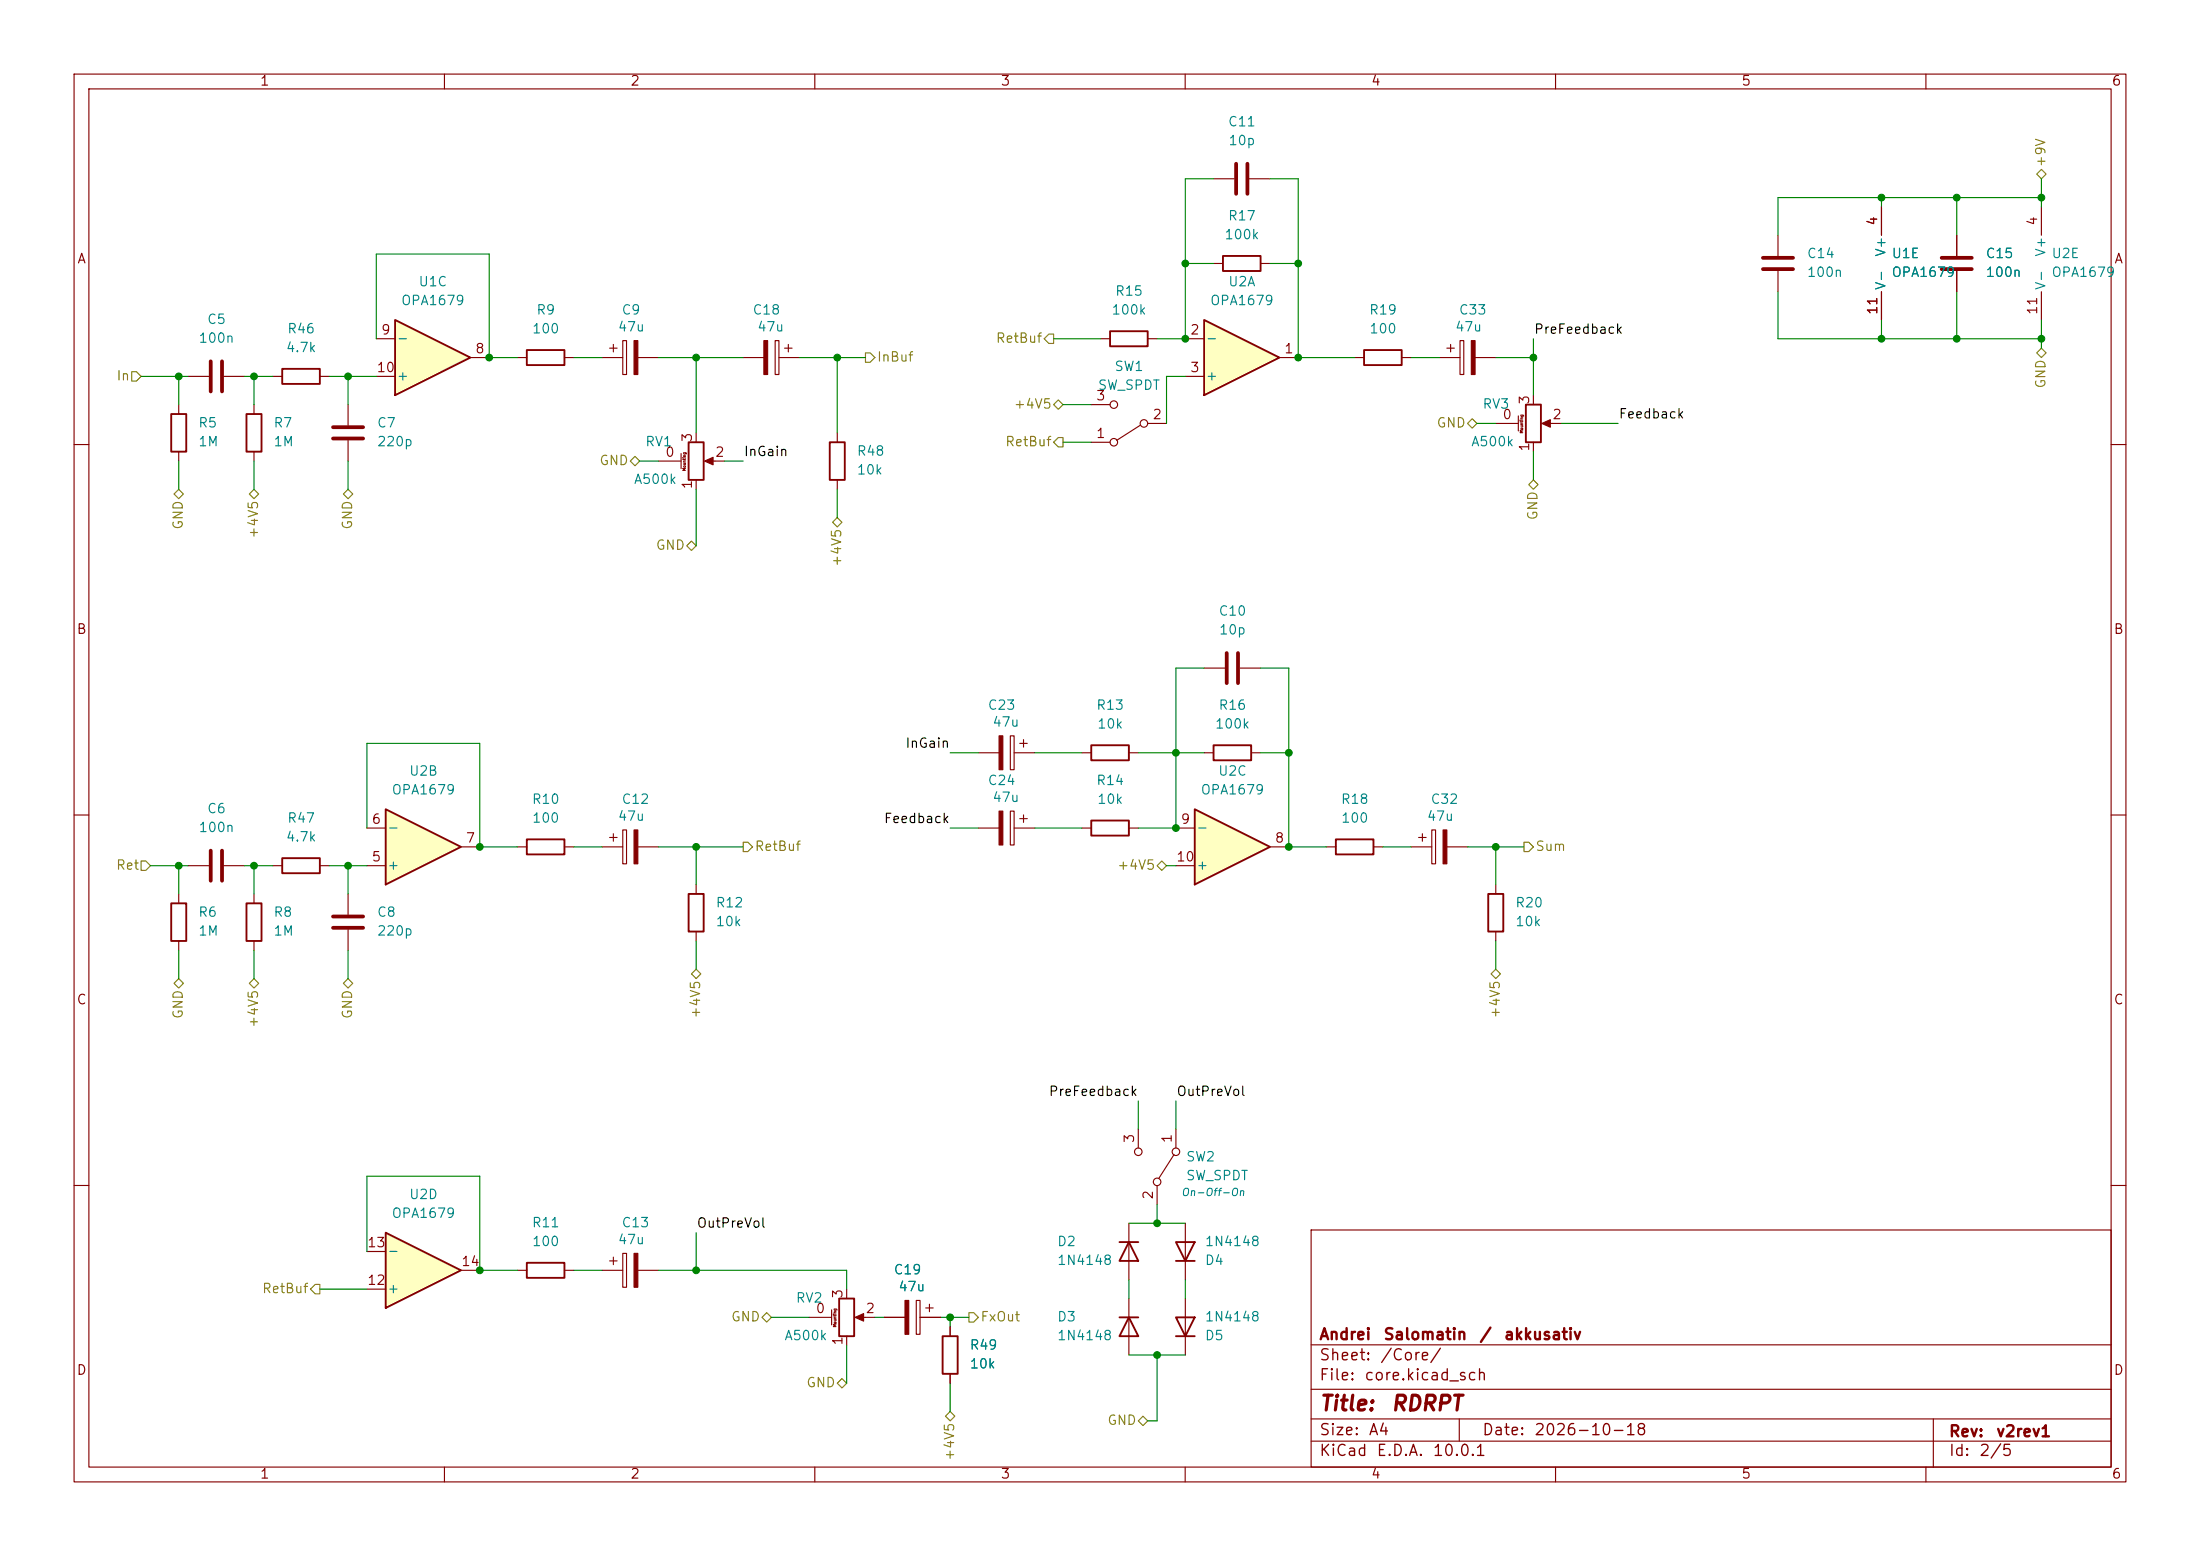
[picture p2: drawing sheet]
<svg xmlns="http://www.w3.org/2000/svg" width="297mm" height="210mm" viewBox="0 0 297 210" stroke-linecap="round" stroke-linejoin="round" font-family="sans-serif">
<path d="M0 0h297v210h-297z" fill="#fff" stroke="#fff" stroke-width=".14"/>
<g fill="none" stroke="#840000" stroke-width=".15">
<path d="M10 10h277v190h-277zM12 12h273v186h-273zM60 10v2M110 10v2M160 10v2M210 10v2M260 10v2M264.2 31.8v2.7M264.2 36.6v2.8M275.6 27.9v3.9M275.6 39.4v3.8M194.3 48.3h2.8"/>
<path d="M195.3 47h1M195.8 46.5v1M197.1 46h.5v4.5h-.5zM199.1 48.3h2.8M10 60h2M285 60h2M10 110h2M285 110h2M10 160h2M128.3 179.1v1.2M177 166h108v32h-108zM285 160h2"/>
<path d="M60 198v2M110 198v2M128.3 185.4v1.3M160 198v2M177 194.5h108M177 191.5h108M177 187.5h108M177 181.5h108M197 191.5v3M210 198v2M260 198v2M261 191.5v6.5"/>
</g>
<path d="M127.3 180.3h2v5.1h-2z" fill="none" stroke="#840000" stroke-width=".25"/>
<path d="M262.1 36.3h4.1M262.1 34.8h4.1" fill="none" stroke="#840000" stroke-width=".51"/>
<path d="M198.6 46h.5v4.5h-.5z" fill="#840000" stroke="#840000" stroke-width=".15"/>
<path d="M161.3 109.2l10.1 5.1-10.1 5.1z" fill="#ffffc2"/>
<path d="M161.3 109.2l10.1 5.1-10.1 5.1zM163.8 100.6h5.1v2h-5.1zM151.1 167.6h2.6M151.1 177.8h2.6M152.4 167.6l1.3 2.6h-2.6zM152.4 177.8l1.3 2.5h-2.6zM158.7 167.6h2.6l-1.3 2.6zM158.7 170.2h2.6" fill="none" stroke="#840000" stroke-width=".25"/>
<g fill="none" stroke="#840000" stroke-width=".15">
<path d="M254 27.9v3.9M254 39.4v3.8M162.6 90.2h2.8M167.4 90.2h2.8M25.4 116.8h2.8M30.2 116.8h2.8M158.7 111.8h2.6M158.7 116.8h2.6M162.6 101.6h1.2M168.9 101.6h1.3M171.4 114.3h2.6M153.7 152.4v2.5"/>
<path d="M158.5 155.8l-2 3.2M158.7 152.4v2.5M152.4 165.1v7.6M152.4 175.3v7.6M156.2 160v2.6M160 165.1v7.6"/>
<circle cx="153.7" cy="155.4" r=".51"/>
<circle cx="156.2" cy="159.5" r=".51"/>
<circle cx="158.8" cy="155.4" r=".51"/>
</g>
<path d="M165.6 88.1v4.1M167.1 88.1v4.1M28.4 114.8v4.1M30 114.8v4.1" fill="none" stroke="#840000" stroke-width=".51"/>
<path d="M53.3 43.2l10.2 5.1-10.2 5z" fill="#ffffc2"/>
<g fill="none" stroke="#840000" stroke-width=".25">
<path d="M23.1 55.9h2v5.1h-2zM33.3 55.9h2v5.1h-2zM38.1 49.8h5.1v2h-5.1zM53.3 43.2l10.2 5.1-10.2 5zM149.9 44.7h5v2h-5zM184.1 47.2h5.1v2.1h-5.1zM147.3 100.6h5.1v2h-5.1zM147.3 110.7h5.1v2.1h-5.1zM180.3 113.3h5.1v2h-5.1zM33.3 121.9h2v5.1h-2zM200.9 120.7h2v5h-2zM71.1 170.4h5.1v2.1h-5.1z"/>
<path d="M113.3 175.3h2v5h-2zM158.7 177.8h2.6l-1.3 2.5zM158.7 180.3h2.6"/>
</g>
<g fill="none" stroke="#840000" stroke-width=".15">
<path d="M240 31.8v2.7M240 36.6v2.8M24.1 54.6v1.3M25.4 50.8h2.8M30.2 50.8h2.8M34.3 54.6v1.3M36.8 50.8h1.3M43.2 50.8h1.2M47 54.6v2.8M47 59.4v2.8M50.8 45.7h2.5M50.8 50.8h2.5"/>
<path d="M63.5 48.3h2.5M100.3 48.3h2.8M104.6 46h.6v4.5h-.6zM105.2 48.3h2.7M105.9 47h1M106.4 46.5v1M148.6 45.7h1.3M154.9 45.7h1.3M182.9 48.3h1.2M189.2 48.3h1.3M24.1 61v1.2M34.3 61v1.2"/>
<path d="M136.4 99.3h.5v4.6h-.5zM138.2 99.8v1M132.1 101.6h2.8M132.1 111.8h2.8M136.4 109.5h.5v4.5h-.5zM136.9 101.6h2.8M136.9 111.8h2.8M137.7 100.3h1M137.7 110.5h1M138.2 110v1M146 101.6h1.3M146 111.8h1.3"/>
<path d="M152.4 101.6h1.3M152.4 111.8h1.3M179.1 114.3h1.2M185.4 114.3h1.3M190.5 114.3h2.8M191.5 113h1M192 112.5v1M193.3 112h.5v4.6h-.5zM195.3 114.3h2.8M201.9 119.4v1.3M34.3 120.7v1.2M34.3 127v1.3"/>
<path d="M47 120.7v2.7M47 125.5v2.8M201.9 125.7v1.3M69.8 171.5h1.3M76.2 171.5h1.3M109.2 177.8h3.1M112.3 176.8v2M114.3 174v1.3M115.8 177.8h2.3M119.4 177.8h2.8M123.7 175.5h.5v4.6h-.5zM124.2 177.8h2.8"/>
<path d="M125 176.5h1M125.5 176v1M160 175.3v7.6M114.3 180.3v1.3"/>
</g>
<path d="M238 36.3h4.1M238 34.8h4.1M28.4 48.8v4M30 48.8v4M45 57.7h4M45 59.2h4M45 123.7h4M45 125.2h4" fill="none" stroke="#840000" stroke-width=".51"/>
<g fill="#840000" stroke="#840000" stroke-width=".15">
<path d="M194.8 112h.5v4.6h-.5z"/>
<path d="M134.9 99.3h.5v4.6h-.5z"/>
<path d="M134.9 109.5h.5v4.5h-.5z"/>
<path d="M122.2 175.5h.5v4.6h-.5z"/>
<path d="M115.4 177.8l1.2-.5v1z"/>
<path d="M103.1 46h.5v4.5h-.5z"/>
</g>
<path d="M52.1 166.4l10.1 5.1-10.1 5z" fill="#ffffc2"/>
<path d="M165.1 34.5h5.1v2.1h-5.1zM112 59.7h2v5.1h-2zM52.1 166.4l10.1 5.1-10.1 5z" fill="none" stroke="#840000" stroke-width=".25"/>
<g fill="none" stroke="#840000" stroke-width=".15">
<path d="M163.8 24.1h2.8M163.8 35.6h1.3M168.7 24.1h2.7M170.2 35.6h1.2M113 58.4v1.3M147.3 59.7h2.6M147.3 54.6h2.6M153.9 57.4l-3.2 2M154.9 57.2h2.6M113 64.8v1.2M81.3 114.3h2.8M82.3 113h1"/>
<path d="M82.8 112.5v1M84.1 112h.5v4.6h-.5zM86.1 114.3h2.8M49.5 174h2.6M49.5 168.9h2.6M62.2 171.5h2.6"/>
<circle cx="150.4" cy="54.6" r=".51"/>
<circle cx="150.4" cy="59.7" r=".51"/>
<circle cx="154.4" cy="57.2" r=".51"/>
</g>
<path d="M85.6 112h.5v4.6h-.5z" fill="#840000" stroke="#840000" stroke-width=".15"/>
<path d="M166.9 22.1v4.1M168.4 22.1v4.1" fill="none" stroke="#840000" stroke-width=".51"/>
<path d="M162.6 43.2l10.1 5.1-10.1 5z" fill="#ffffc2"/>
<path d="M71.1 47.2h5.1v2.1h-5.1zM162.6 43.2l10.1 5.1-10.1 5zM206 54.6h2v5.1h-2zM38.1 115.8h5.1v2.1h-5.1zM71.1 113.3h5.1v2h-5.1zM23.1 121.9h2v5.1h-2zM93 120.7h2v5h-2z" fill="none" stroke="#840000" stroke-width=".25"/>
<g fill="none" stroke="#840000" stroke-width=".15">
<path d="M69.8 48.3h1.3M76.2 48.3h1.3M81.3 48.3h2.8M82.3 47h1M82.8 46.5v1M84.1 46h.5v4.5h-.5zM86.1 48.3h2.8M160 45.7h2.6M160 50.8h2.6M172.7 48.3h2.6M201.9 57.2h3.1M205 56.1v2.1"/>
<path d="M207 53.3v1.3M207 59.7v1.3M208.5 57.2h2.3M36.8 116.8h1.3M43.2 116.8h1.2M69.8 114.3h1.3M76.2 114.3h1.3M94 119.4v1.3M24.1 120.7v1.2M24.1 127v1.3M94 125.7v1.3"/>
</g>
<g fill="#840000" stroke="#840000" stroke-width=".15">
<path d="M208.2 57.2l1.1-.6v1.1z"/>
<path d="M85.6 46h.5v4.5h-.5z"/>
</g>
<path d="M52.1 109.2l10.1 5.1-10.1 5.1z" fill="#ffffc2"/>
<path d="M93 59.7h2v5.1h-2zM52.1 109.2l10.1 5.1-10.1 5.1z" fill="none" stroke="#840000" stroke-width=".25"/>
<g fill="none" stroke="#840000" stroke-width=".15">
<path d="M254 27.9v3.9M254 39.4v3.8M264.2 31.8v2.7M264.2 36.6v2.8M94 58.4v1.3M88.9 62.2h3M91.9 61.2v2M94 64.8v1.2M95.5 62.2h2.3M49.5 116.8h2.6M49.5 111.8h2.6M62.2 114.3h2.6"/>
<path d="M81.3 171.5h2.8M82.3 170.2h1M82.8 169.7v1M84.1 169.2h.5v4.5h-.5zM86.1 171.5h2.8M119.4 177.8h2.8M124.2 177.8h2.8M128.3 179.1v1.2M128.3 185.4v1.3"/>
</g>
<g fill="#840000" stroke="#840000" stroke-width=".15">
<path d="M85.6 169.2h.5v4.5h-.5z"/>
<path d="M95.1 62.2l1.2-.5v1z"/>
</g>
<g fill="none" stroke="#848400" stroke-width=".15">
<path d="M275 23.5l.6-.6 .6 .6-.6 .6zM17.8 50.2h.6l.6 .6-.6 .6h-.6zM116.8 47.6h.7l.6 .7-.6 .6h-.7zM141.6 45.1h.6v1.3h-.6l-.6-.7zM142.9 54l.6 .6-.6 .6-.7-.6zM142.9 59.1h.6v1.2h-.6l-.7-.6zM198.1 57.2l.7-.7 .6 .7-.6 .6zM275 47.6l.6-.6 .6 .6-.6 .7zM24.1 66l.7 .7-.7 .6-.6-.6zM34.3 66l.6 .7-.6 .6-.6-.6zM47 66l.6 .7-.6 .6-.6-.6zM85.1 62.2l.6-.6 .7 .6-.7 .7z"/>
<path d="M92.7 73.7l.6-.7 .7 .7-.7 .6zM112.4 70.5l.6-.6 .7 .6-.7 .6zM206.4 65.4l.6-.6 .6 .6-.6 .6zM19 116.2h.7l.6 .6-.6 .7h-.7zM100.3 113.7h.7l.6 .6-.6 .6h-.7zM156.2 116.8l.6-.6 .7 .6-.7 .7zM205.7 113.7h.7l.6 .6-.6 .6h-.7zM23.5 132.7l.6-.6 .7 .6-.7 .7zM33.7 132.7l.6-.6 .6 .6-.6 .7zM46.4 132.7l.6-.6 .6 .6-.6 .7zM93.3 131.4l.7-.6 .6 .6-.6 .7zM201.3 131.4l.6-.6 .7 .6-.7 .7z"/>
<path d="M41.9 174l.6-.6h.7v1.2h-.7zM102.9 177.8l.6-.6 .6 .6-.6 .6zM130.8 177.2h.6l.7 .6-.7 .6h-.6zM113 186.7l.7-.6 .6 .6-.6 .6zM127.6 191.1l.7-.6 .6 .6-.6 .7zM153.7 191.8l.6-.7 .6 .7-.6 .6z"/>
</g>
<g fill="none" stroke="#008400" stroke-width=".15">
<path d="M160 35.6h3.8M163.8 24.1h-3.8v21.6h-3.8M171.4 24.1h3.9v24.2h7.6M171.4 35.6h3.9M240 39.4v6.3h35.6M254 26.7v1.2M264.2 26.7v5.1M264.2 39.4v6.3M275.6 26.7h-35.6v5.1M275.6 24.1v3.8M19 50.8h6.4M24.1 50.8v3.8"/>
<path d="M33 50.8h3.8M34.3 50.8v3.8M44.4 50.8h6.4M47 50.8v3.8M50.8 45.7v-11.4h15.2v14h3.8M77.5 48.3h3.8M88.9 48.3h11.4M94 48.3v10.1M107.9 48.3h8.9M113 48.3v10.1M142.2 45.7h6.4M143.5 54.6h3.8"/>
<path d="M143.5 59.7h3.8M160 50.8h-2.5v6.4M190.5 48.3h3.8M199.4 57.2h2.5M201.9 48.3h5.1M207 45.7v7.6M210.8 57.2h7.6M254 43.2v2.5M275.6 43.2v3.8M24.1 62.2v3.8M34.3 62.2v3.8M47 62.2v3.8"/>
<path d="M86.4 62.2h2.5M94 66v7.7M97.8 62.2h2.5M113 66v3.9M207 61v3.8M162.6 90.2h-3.9v21.6h-5M170.2 90.2h3.8v24.1h5.1M20.3 116.8h5.1M24.1 116.8v3.9M33 116.8h3.8M34.3 116.8v3.9M44.4 116.8h5.1"/>
<path d="M47 116.8v3.9M49.5 111.8v-11.5h15.3v14h5M77.5 114.3h3.8M88.9 114.3h11.4M94 114.3v5.1M128.3 111.8h3.8M128.3 101.6h3.8M139.7 111.8h6.3M139.7 101.6h6.3M153.7 101.6h8.9M157.5 116.8h1.2M170.2 101.6h3.8"/>
<path d="M186.7 114.3h3.8M198.1 114.3h7.6M201.9 114.3v5.1M24.1 128.3v3.8M34.3 128.3v3.8M47 128.3v3.8M94 127v3.8M201.9 127v3.8M153.7 148.6v3.8M158.7 148.6v3.8M43.2 174h6.3M49.5 168.9v-10.1h15.3v12.7h5"/>
<path d="M77.5 171.5h3.8M88.9 171.5h25.4v2.5M94 166.4v5.1M104.1 177.8h5.1M118.1 177.8h1.3M127 177.8h3.8M128.3 177.8v1.3M152.4 172.7v2.6M152.4 165.1h7.6M156.2 162.6v2.5M160 172.7v2.6M114.3 181.6v5.1"/>
<path d="M128.3 186.7v3.8M152.4 182.9h7.6M156.2 182.9v8.9h-1.3"/>
</g>
<g fill="#008400" stroke="#008400" stroke-width=".14">
<circle cx="158.7" cy="111.8" r=".46"/>
<circle cx="174" cy="101.6" r=".46"/>
<circle cx="158.7" cy="101.6" r=".46"/>
<circle cx="201.9" cy="114.3" r=".46"/>
<circle cx="174" cy="114.3" r=".46"/>
<circle cx="113" cy="48.3" r=".46"/>
<circle cx="94" cy="48.3" r=".46"/>
<circle cx="64.8" cy="114.3" r=".46"/>
<circle cx="47" cy="116.8" r=".46"/>
<circle cx="34.3" cy="116.8" r=".46"/>
<circle cx="64.8" cy="171.5" r=".46"/>
<circle cx="24.1" cy="116.8" r=".46"/>
<circle cx="275.6" cy="45.7" r=".46"/>
<circle cx="264.2" cy="26.7" r=".46"/>
<circle cx="275.6" cy="26.7" r=".46"/>
<circle cx="264.2" cy="45.7" r=".46"/>
<circle cx="254" cy="45.7" r=".46"/>
<circle cx="254" cy="26.7" r=".46"/>
<circle cx="175.3" cy="48.3" r=".46"/>
<circle cx="160" cy="45.7" r=".46"/>
<circle cx="160" cy="35.6" r=".46"/>
<circle cx="175.3" cy="35.6" r=".46"/>
<circle cx="207" cy="48.3" r=".46"/>
<circle cx="94" cy="171.5" r=".46"/>
<circle cx="128.3" cy="177.8" r=".46"/>
<circle cx="94" cy="114.3" r=".46"/>
<circle cx="47" cy="50.8" r=".46"/>
<circle cx="34.3" cy="50.8" r=".46"/>
<circle cx="24.1" cy="50.8" r=".46"/>
<circle cx="66" cy="48.3" r=".46"/>
<circle cx="156.2" cy="182.9" r=".46"/>
<circle cx="156.2" cy="165.1" r=".46"/>
</g>
<g font-size="2" fill="#840000">
<text x="178" y="190.9">Title:</text>
<text x="187.7" y="190.9">RDRPT</text>
</g>
<g font-size="1.5" fill="#840000">
<text x="178" y="184">Sheet:</text>
<text x="178" y="181.2">Andrei</text>
<text x="186.2" y="184">/Core/</text>
<text x="186.7" y="181.2">Salomatin</text>
<text x="199.6" y="181.2">/</text>
<text x="202.9" y="181.2">akkusativ</text>
<text x="178" y="186.7">File:</text>
<text x="184.1" y="186.7">core.kicad_sch</text>
<text x="178" y="196.9">KiCad</text>
<text x="178" y="194.1">Size:</text>
<text x="184.7" y="194.1">A4</text>
<text x="185.7" y="196.9">E.D.A.</text>
<text x="193.3" y="196.9">10.0.1</text>
<text x="200" y="194.1">Date:</text>
<text x="207" y="194.1">2026-10-18</text>
<text x="263" y="194.3">Rev:</text>
<text x="263" y="196.9">Id:</text>
<text x="267.1" y="196.9">2/5</text>
<text x="269.4" y="194.3">v2rev1</text>
</g>
<g font-size="1.3" fill="#840000">
<text x="35" y="11.9">1</text>
<text x="85" y="11.9">2</text>
<text x="135" y="11.9">3</text>
<text x="185" y="11.9">4</text>
<text x="235" y="11.9">5</text>
<text x="285" y="11.9">6</text>
<text x="10.3" y="35.9">A</text>
<text x="253.7" y="30.6" transform="rotate(-90 253.7 30.6)">4</text>
<text x="275.3" y="30.6" transform="rotate(-90 275.3 30.6)">4</text>
<text x="285.3" y="35.9">A</text>
<text x="51.4" y="45.5">9</text>
<text x="160.6" y="45.5">2</text>
<text x="253.7" y="42.6" transform="rotate(-90 253.7 42.6)">11</text>
<text x="275.3" y="42.6" transform="rotate(-90 275.3 42.6)">11</text>
<text x="50.8" y="50.5">10</text>
<text x="64.1" y="48">8</text>
<text x="160.6" y="50.5">3</text>
<text x="173.3" y="48">1</text>
<text x="93.7" y="59.8" transform="rotate(-90 93.7 59.8)">3</text>
<text x="147.9" y="59.4">1</text>
<text x="147.9" y="54.4">3</text>
<text x="155.5" y="56.9">2</text>
<text x="202.7" y="56.9">0</text>
<text x="206.8" y="54.7" transform="rotate(-90 206.8 54.7)">3</text>
<text x="209.5" y="56.9">2</text>
<text x="89.7" y="62">0</text>
<text x="96.4" y="62">2</text>
<text x="206.8" y="61" transform="rotate(-90 206.8 61)">1</text>
<text x="93.7" y="66.1" transform="rotate(-90 93.7 66.1)">1</text>
<text x="10.3" y="85.9">B</text>
<text x="285.3" y="85.9">B</text>
<text x="50.1" y="111.5">6</text>
<text x="159.3" y="111.5">9</text>
<text x="50.1" y="116.6">5</text>
<text x="62.8" y="114">7</text>
<text x="158.7" y="116.6">10</text>
<text x="172" y="114">8</text>
<text x="10.3" y="135.9">C</text>
<text x="285.3" y="135.9">C</text>
<text x="153.4" y="154.4" transform="rotate(-90 153.4 154.4)">3</text>
<text x="158.5" y="154.4" transform="rotate(-90 158.5 154.4)">1</text>
<text x="156" y="162" transform="rotate(-90 156 162)">2</text>
<text x="49.5" y="173.7">12</text>
<text x="49.5" y="168.7">13</text>
<text x="62.2" y="171.2">14</text>
<text x="110" y="177.5">0</text>
<text x="114" y="175.3" transform="rotate(-90 114 175.3)">3</text>
<text x="116.8" y="177.5">2</text>
<text x="10.3" y="185.9">D</text>
<text x="114" y="181.7" transform="rotate(-90 114 181.7)">1</text>
<text x="285.3" y="185.9">D</text>
<text x="35" y="199.9">1</text>
<text x="85" y="199.9">2</text>
<text x="135" y="199.9">3</text>
<text x="185" y="199.9">4</text>
<text x="235" y="199.9">5</text>
<text x="285" y="199.9">6</text>
</g>
<g font-size="1.3" fill="#008484">
<text x="165.7" y="17.4">C11</text>
<text x="165.8" y="19.9">10p</text>
<text x="165.2" y="32.6">100k</text>
<text x="165.7" y="30.1">R17</text>
<text x="243.8" y="35.2">C14</text>
<text x="254.9" y="34.7" transform="rotate(-90 254.9 34.7)">V+</text>
<text x="255.3" y="35.2">U1E</text>
<text x="268" y="35.2">C15</text>
<text x="276.5" y="34.7" transform="rotate(-90 276.5 34.7)">V+</text>
<text x="276.9" y="35.2">U2E</text>
<text x="54.1" y="41.5">OPA1679</text>
<text x="56.4" y="39">U1C</text>
<text x="150.5" y="40.2">R15</text>
<text x="163.3" y="41.5">OPA1679</text>
<text x="165.7" y="39">U2A</text>
<text x="243.8" y="37.7">100n</text>
<text x="254.9" y="39.2" transform="rotate(-90 254.9 39.2)">V-</text>
<text x="255.3" y="37.7">OPA1679</text>
<text x="268" y="37.7">100n</text>
<text x="276.5" y="39.2" transform="rotate(-90 276.5 39.2)">V-</text>
<text x="276.9" y="37.7">OPA1679</text>
<text x="26.7" y="46.6">100n</text>
<text x="27.9" y="44">C5</text>
<text x="38.5" y="47.9">4.7k</text>
<text x="38.7" y="45.3">R46</text>
<text x="53.5" y="46.6">-</text>
<text x="71.7" y="45.3">100</text>
<text x="72.3" y="42.8">R9</text>
<text x="83.3" y="45.1">47u</text>
<text x="83.8" y="42.8">C9</text>
<text x="101.5" y="42.8">C18</text>
<text x="102.1" y="45.1">47u</text>
<text x="150" y="42.8">100k</text>
<text x="162.7" y="46.6">-</text>
<text x="184.7" y="42.8">R19</text>
<text x="184.8" y="45.3">100</text>
<text x="196.4" y="45.1">47u</text>
<text x="196.9" y="42.8">C33</text>
<text x="53.5" y="51.7">+</text>
<text x="148.1" y="52.9">SW_SPDT</text>
<text x="150.4" y="50.4">SW1</text>
<text x="162.7" y="51.7">+</text>
<text x="26.7" y="58">R5</text>
<text x="36.8" y="58">R7</text>
<text x="50.8" y="58">C7</text>
<text x="200.1" y="55.5">RV3</text>
<text x="26.7" y="60.6">1M</text>
<text x="36.8" y="60.6">1M</text>
<text x="50.8" y="60.6">220p</text>
<text x="85.5" y="65.6">A500k</text>
<text x="87" y="60.6">RV1</text>
<text x="115.6" y="64.4">10k</text>
<text x="115.6" y="61.8">R48</text>
<text x="198.5" y="60.6">A500k</text>
<text x="164.4" y="83.4">C10</text>
<text x="164.5" y="86">10p</text>
<text x="133.3" y="96.1">C23</text>
<text x="133.9" y="98.4">47u</text>
<text x="147.9" y="96.1">R13</text>
<text x="148" y="98.7">10k</text>
<text x="163.9" y="98.7">100k</text>
<text x="164.4" y="96.1">R16</text>
<text x="52.8" y="107.5">OPA1679</text>
<text x="55.1" y="105">U2B</text>
<text x="133.3" y="106.3">C24</text>
<text x="147.9" y="106.3">R14</text>
<text x="162" y="107.5">OPA1679</text>
<text x="164.4" y="105">U2C</text>
<text x="26.7" y="112.6">100n</text>
<text x="27.9" y="110.1">C6</text>
<text x="38.5" y="113.9">4.7k</text>
<text x="38.7" y="111.4">R47</text>
<text x="52.2" y="112.6">-</text>
<text x="71.7" y="108.8">R10</text>
<text x="71.7" y="111.4">100</text>
<text x="83.3" y="111.1">47u</text>
<text x="83.8" y="108.8">C12</text>
<text x="133.9" y="108.6">47u</text>
<text x="148" y="108.8">10k</text>
<text x="161.4" y="112.6">-</text>
<text x="180.9" y="108.8">R18</text>
<text x="181" y="111.4">100</text>
<text x="192.5" y="111.1">47u</text>
<text x="193" y="108.8">C32</text>
<text x="52.2" y="117.7">+</text>
<text x="161.4" y="117.7">+</text>
<text x="26.7" y="124.1">R6</text>
<text x="36.8" y="124.1">R8</text>
<text x="50.8" y="124.1">C8</text>
<text x="96.5" y="125.3">10k</text>
<text x="96.5" y="122.8">R12</text>
<text x="204.5" y="125.3">10k</text>
<text x="204.5" y="122.8">R20</text>
<text x="26.7" y="126.6">1M</text>
<text x="36.8" y="126.6">1M</text>
<text x="50.8" y="126.6">220p</text>
<text x="160" y="157.1">SW2</text>
<text x="160" y="159.6">SW_SPDT</text>
<text x="52.8" y="164.7">OPA1679</text>
<text x="55.1" y="162.2">U2D</text>
<text x="71.7" y="166">R11</text>
<text x="83.8" y="166">C13</text>
<text x="52.2" y="169.8">-</text>
<text x="71.7" y="168.5">100</text>
<text x="83.3" y="168.2">47u</text>
<text x="120.6" y="172.3">C19</text>
<text x="142.6" y="168.5">D2</text>
<text x="142.6" y="171">1N4148</text>
<text x="162.6" y="171">D4</text>
<text x="162.6" y="168.5">1N4148</text>
<text x="52.2" y="174.9">+</text>
<text x="107.3" y="176.1">RV2</text>
<text x="121.2" y="174.6">47u</text>
<text x="142.6" y="178.7">D3</text>
<text x="162.6" y="178.7">1N4148</text>
<text x="105.8" y="181.2">A500k</text>
<text x="130.8" y="185">10k</text>
<text x="130.8" y="182.5">R49</text>
<text x="142.6" y="181.2">1N4148</text>
<text x="162.6" y="181.2">D5</text>
</g>
<g font-size="1.3" fill="#848400">
<text x="276.5" y="22.7" transform="rotate(-90 276.5 22.7)">+9V</text>
<text x="134.3" y="46.6">RetBuf</text>
<text x="15.6" y="51.7">In</text>
<text x="118.3" y="49.1">InBuf</text>
<text x="276.5" y="52.5" transform="rotate(-90 276.5 52.5)">GND</text>
<text x="136.8" y="55.5">+4V5</text>
<text x="193.9" y="58">GND</text>
<text x="80.8" y="63.1">GND</text>
<text x="135.6" y="60.6">RetBuf</text>
<text x="25" y="71.6" transform="rotate(-90 25 71.6)">GND</text>
<text x="47.9" y="71.6" transform="rotate(-90 47.9 71.6)">GND</text>
<text x="207.9" y="70.3" transform="rotate(-90 207.9 70.3)">GND</text>
<text x="35.2" y="72.8" transform="rotate(-90 35.2 72.8)">+4V5</text>
<text x="88.4" y="74.5">GND</text>
<text x="113.9" y="76.6" transform="rotate(-90 113.9 76.6)">+4V5</text>
<text x="15.6" y="117.7">Ret</text>
<text x="101.8" y="115.2">RetBuf</text>
<text x="150.7" y="117.7">+4V5</text>
<text x="207.2" y="115.2">Sum</text>
<text x="25" y="137.6" transform="rotate(-90 25 137.6)">GND</text>
<text x="47.9" y="137.6" transform="rotate(-90 47.9 137.6)">GND</text>
<text x="94.8" y="137.6" transform="rotate(-90 94.8 137.6)">+4V5</text>
<text x="202.8" y="137.6" transform="rotate(-90 202.8 137.6)">+4V5</text>
<text x="35.2" y="138.8" transform="rotate(-90 35.2 138.8)">+4V5</text>
<text x="35.3" y="174.9">RetBuf</text>
<text x="98.6" y="178.7">GND</text>
<text x="132.3" y="178.7">FxOut</text>
<text x="108.8" y="187.6">GND</text>
<text x="129.1" y="197.2" transform="rotate(-90 129.1 197.2)">+4V5</text>
<text x="149.4" y="192.6">GND</text>
</g>
<g font-size="1.3">
<text x="207" y="45.4">PreFeedback</text>
<text x="218.4" y="56.8">Feedback</text>
<text x="100.3" y="61.9">InGain</text>
<text x="122.1" y="101.3">InGain</text>
<text x="119.2" y="111.4">Feedback</text>
<text x="141.5" y="148.2">PreFeedback</text>
<text x="158.7" y="148.2">OutPreVol</text>
<text x="94" y="166">OutPreVol</text>
</g>
<text font-size="1" fill="#0000c2" x="159.4" y="161.7">On-Off-On</text>
<g font-size=".4" fill="#840000">
<text x="205.7" y="58.5" transform="rotate(-90 205.7 58.5)">Mounting</text>
<text x="92.7" y="63.6" transform="rotate(-90 92.7 63.6)">Mounting</text>
<text x="113" y="179.2" transform="rotate(-90 113 179.2)">Mounting</text>
</g>
</svg>
